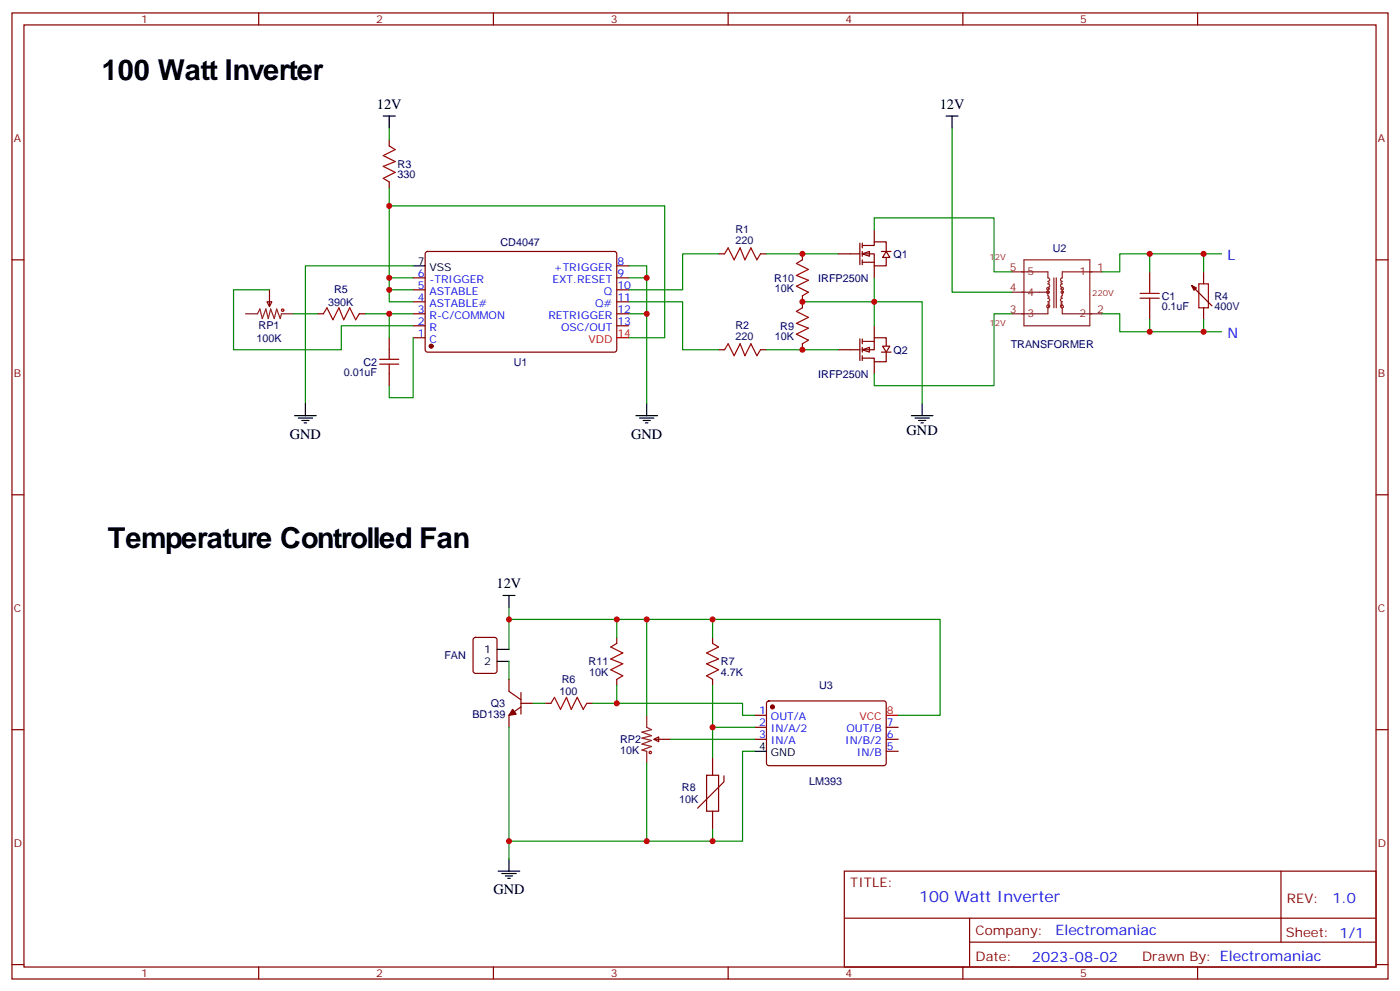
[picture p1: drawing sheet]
<svg xmlns="http://www.w3.org/2000/svg" width="412mm" height="292mm" viewBox="0 0 412 292" stroke-linecap="round" stroke-linejoin="round" font-family="sans-serif">
<g fill="none" stroke="#870000" stroke-width=".35">
<path d="M3.5 3.8h405.4v284.3h-405.4zM7.1 7.3h398.2v277.3h-398.2zM76.2 3.8v3.5M145.3 3.8v3.5M214.5 3.8v3.5M283.6 3.8v3.5M352.8 3.8v3.5M3.5 76.5h3.6M125.5 74.2l.4-.2 55.3 .1 .5 .6-.1 28.5-.6 .4h-55.3l-.5-.7v-28.2zM181.7 78.2h3.5M405.3 76.5h3.6M121.7 99.4h3.5"/>
<path d="M121.7 95.9h3.5M121.7 92.4h3.5M121.7 88.8h3.5M121.7 85.3h3.5M121.7 81.8h3.5M181.7 95.9h3.5M181.7 92.4h3.5M181.7 88.8h3.5M181.7 85.3h3.5M181.7 81.8h3.5M3.5 145.6h3.6M405.3 145.6h3.6"/>
<path d="M3.5 214.8h3.6M405.3 214.8h3.6M248.7 256.4h156.6v28.2h-156.6zM377.3 256.4v20.9M248.7 270.2h156.5M285.6 277.3h119.6M285.6 270.2v14.2M3.5 283.9h3.6M76.2 284.6v3.5M145.3 284.6v3.5M214.5 284.6v3.5M283.6 284.6v3.5"/>
<path d="M352.8 284.6v3.5M405.3 283.9h3.6"/>
</g>
<circle cx="127" cy="101.9" r=".53" fill="#870000" stroke="#870000" stroke-width=".35"/>
<path d="M121.7 78.2h3.5" fill="none" stroke="#000" stroke-width=".35"/>
<path d="M181.7 99.4h3.5" fill="none" stroke="#f00" stroke-width=".35"/>
<g fill="#fff" stroke="#870000" stroke-width=".35">
<path d="M254 74.7l2.1-.7v1.4z"/>
<path d="M261.1 74l1 1.8h-2.1z"/>
</g>
<path d="M246.9 74.7h6.4M253.3 71.5v6.4M254 72.2h3.5v-1h3.6v2.8M254 74.7h3.5v3.5h3.6v-2.4M254 77.2h3.5M254 71.5v1.5M254 74v1.4M254 76.5v1.4M257.5 67.7v3.5M257.5 78.2v3.6M259.6 74h2.9" fill="none" stroke="#870000" stroke-width=".35"/>
<g fill="#fff" stroke="#870000" stroke-width=".35">
<path d="M254 102.9l2.1-.7v1.4z"/>
<path d="M260 101.9h2.1l-1 1.7z"/>
</g>
<g fill="none" stroke="#870000" stroke-width=".35">
<path d="M114.7 41.2v1.8M114.7 53.6v1.7M211.7 74.7h1.7M224 74.7h1.8M236.4 74.7v1.8M78.7 88.8h1.4l-.7 1.4zM79.4 85.3v4.9M93.5 92.4h1.7M105.8 92.4h1.8M114.7 99.4v3.5M236.4 87.1v3.5M253.3 99.8v6.3"/>
<path d="M254 99.8v1.4M257.5 95.9v3.5M338.7 80v3.5M338.7 90.6v3.5M351.7 84.7l5.3 5.3M354.5 80v3.5M354.5 90.6v3.5M114.7 110v3.5M211.7 102.9h1.7M224 102.9h1.8M236.4 101.2v1.7M246.9 102.9h6.4"/>
<path d="M254 100.5h3.5M254 102.2v1.4M254 104.7v1.4M257.5 106.5v3.5M259.6 103.6h2.9M261.1 103.6v2.9h-3.6v-1.1h-3.5M261.1 101.9v-2.5h-3.6v3.5h-3.5M139.6 187.8l.5-.2h5.6l.6 .4 .1 9.5-.5 .6-5.8 .1-.7-.5-.1-9.4zM149.9 200v3.5l3.6 2.5M181.7 187.6v1.8M181.7 200v1.7M209.9 187.6v1.8"/>
<path d="M209.9 200v1.7M153.5 207h3.5M153.5 208.1l-3.6 2.4v3.6M153.5 203.8v6.4M160.5 207h1.8M172.9 207h1.7M192.6 217.6l1.4-.7v1.4zM192.6 217.6h5M222.2 210.5h3.6M222.2 214.1h3.6M222.2 217.6h3.6M226 206.5l.5-.2 34.1 .1 .5 .6-.1 17.9-.7 .5-34.1-.1-.4-.7v-17.6z"/>
<path d="M261.1 214.1h3.5M261.1 217.6h3.5M208.1 228.2h3.6v10.6h-3.6zM209.9 222.9v5.3M209.9 238.8v5.3M213.3 228.4v1.7l-7.8 7.8M261.1 221.1h3.5"/>
</g>
<g fill="none" stroke="#a10000" stroke-width=".35">
<path d="M114.7 43l1.7 1-3.5 1.8 3.5 1.8-3.5 1.4 3.5 1.7-3.5 1.8 1.8 1.1M213.4 74.7l1.1-1.7 1.8 3.5 1.7-3.5 1.4 3.5 1.8-3.5 1.8 3.5 1-1.8M236.4 76.5l-1.8 1 3.5 1.8-3.5 1.8 3.5 1.4-3.5 1.7 3.5 1.8-1.7 1.1M95.2 92.4l1.1-1.8 1.8 3.5 1.7-3.5 1.4 3.5 1.8-3.5 1.8 3.5 1-1.7M236.4 90.6l-1.8 1.1 3.5 1.7-3.5 1.8 3.5 1.4-3.5 1.8 3.5 1.7-1.7 1.1M335.8 86.4h5.7M335.8 87.8h5.7M338.7 83.5v2.9M338.7 87.8v2.8M353.1 83.5h2.9v7.1h-2.9zM111.8 107.2h5.7M111.8 105.8h5.7"/>
<path d="M114.7 102.9v2.9M114.7 107.2v2.8M213.4 102.9l1.1-1.7 1.8 3.5 1.7-3.5 1.4 3.5 1.8-3.5 1.8 3.5 1-1.8M181.7 189.4l-1.8 1 3.5 1.8-3.5 1.8 3.5 1.4-3.5 1.7 3.5 1.8-1.7 1.1M209.9 189.4l1.8 1-3.6 1.8 3.6 1.8-3.6 1.4 3.6 1.7-3.6 1.8 1.8 1.1M162.3 207l1-1.8 1.8 3.6 1.8-3.6 1.4 3.6 1.7-3.6 1.8 3.6 1.1-1.8"/>
<circle cx="83.3" cy="91.3" r=".35"/>
<circle cx="191.6" cy="221.5" r=".35"/>
</g>
<g fill="none" stroke="#8c2424" stroke-width=".35">
<path d="M301.6 76.5h19.4v19.4h-19.4zM72.3 92.4h3.5l.8-1.5 .7 2.9 1-2.9 .7 2.9 .7-2.9 1.1 2.9 .7-2.9 1 2.9 .4-1.4h3.5M298.1 80h10.6v1.8a.53 .53 0 0 1 .5 .5 .53 .53 0 0 1-.5 .5l.3 .4-.3 .3a.53 .53 0 0 1 .5 .6 .53 .53 0 0 1-.5 .5l.3 .3-.3 .4v1.8l.3 .3-.3 .4a.53 .53 0 0 1 .5 .5 .53 .53 0 0 1-.5 .5l.3 .4-.3 .3a.53 .53 0 0 1 .5 .6 .53 .53 0 0 1-.5 .5v1.8h-10.6M298.1 86h10.6M310.4 81.8v8.8M311.1 81.8v8.8M324.6 80h-11.7v1.8a.53 .53 0 0 0-.5 .5 .53 .53 0 0 0 .5 .5l-.3 .4 .3 .3a.53 .53 0 0 0-.5 .6 .53 .53 0 0 0 .5 .5l-.3 .3 .3 .4v1.8l-.3 .3 .3 .4a.53 .53 0 0 0-.5 .5 .53 .53 0 0 0 .5 .5l-.3 .4 .3 .3a.53 .53 0 0 0-.5 .6 .53 .53 0 0 0 .5 .5v1.8h11.7M190.5 210.5v3.6l1.4 .7-2.8 .7 2.8 1-2.8 .7 2.8 .7-2.8 1.1 2.8 .7-2.8 1.1 1.4 .3v3.5"/>
<circle cx="308.7" cy="86" r=".35"/>
<circle cx="308.7" cy="90.2" r=".35"/>
<circle cx="308.7" cy="84.9" r=".35"/>
<circle cx="312.9" cy="90.2" r=".35"/>
<circle cx="312.9" cy="84.9" r=".35"/>
<circle cx="312.9" cy="86" r=".35"/>
</g>
<g fill="none" stroke="#008700" stroke-width=".35">
<path d="M114.7 37.7v3.5M280.5 37.7v48.3h17.6M114.7 55.3v5.3M121.7 78.2h-31.7v40.6M185.2 78.2h5.3v14.2h-5.3M211.7 74.7h-10.6v10.6h-15.9M225.8 74.7h21.1M257.5 67.7v-3.6h35.3v15.9h5.3M338.7 74.7v5.3M354.5 74.7v5.3M359.8 74.7h-30v5.3h-5.2M79.4 85.3h-10.6v17.6h31.7v-7h21.2"/>
<path d="M86.4 92.4h7.1M107.6 92.4h7.1M114.7 81.8v-21.2h81.1v38.8h-10.6M114.7 85.3h7M121.7 81.8h-7v7h7M121.7 92.4h-7v7M121.7 99.4v17.7h-7v-3.6M185.2 88.8h15.9v14.1h10.6M185.2 81.8h5.3M190.5 92.4v26.4M236.4 88.8h35.2v30M257.5 81.8v14.1"/>
<path d="M298.1 92.4h-5.3v21.1h-35.3v-3.5M324.6 92.4h5.2v5.2h30M338.7 94.1v3.5M354.5 94.1v3.5M225.8 102.9h21.1M149.9 178.8v12.3M149.9 182.3h127v28.2h-12.3M149.9 194.7v5.3M181.7 182.3v5.3M190.5 182.3v28.2M209.9 182.3v5.3M149.9 214.1v38.8"/>
<path d="M157 207h3.5M174.6 207h44.1v3.5h3.5M181.7 201.7v5.3M197.6 217.6h24.6M209.9 201.7v12.4h12.3M209.9 214.1v8.8M190.5 224.6v23M222.2 221.1h-3.5v26.5h-68.8M209.9 244.1v3.5"/>
</g>
<g fill="none" stroke="#000" stroke-width=".35">
<path d="M112.9 34.1h3.5M114.7 34.1v3.6M278.7 34.1h3.5M280.5 34.1v3.6M90 118.8v3.5M190.5 118.8v3.5M271.6 118.8v3.5M86.8 122.3h6.3M87.8 123h4.3M88.9 123.8h2.1M89.6 124.5h.7M187.3 122.3h6.4"/>
<path d="M188.4 123h4.2M189.4 123.8h2.2M190.1 124.5h.8M268.5 122.3h6.3M269.5 123h4.3M270.6 123.8h2.1M271.3 124.5h.7M148.2 175.3h3.5M149.9 175.3v3.5M146.4 191.1h3.5M146.4 194.7h3.5M222.2 221.1h3.6"/>
<path d="M146.8 256.4h6.3M147.8 257.1h4.2M148.9 257.8h2.1M149.6 258.5h.7M149.9 252.9v3.5"/>
</g>
<g fill="#870000" stroke="#870000" stroke-width=".35">
<path d="M351 84l1.4 .7-.7 .7z"/>
<path d="M151 208.8l1 1.4-2.1 .3z"/>
<circle cx="227.5" cy="208.1" r=".53"/>
</g>
<path d="M261.1 210.5h3.5" fill="none" stroke="#f00" stroke-width=".35"/>
<g fill="#c00">
<circle cx="114.7" cy="85.3" r=".88"/>
<circle cx="190.5" cy="81.8" r=".88"/>
<circle cx="190.5" cy="92.4" r=".88"/>
<circle cx="114.7" cy="81.8" r=".88"/>
<circle cx="114.7" cy="60.6" r=".88"/>
<circle cx="338.7" cy="74.7" r=".88"/>
<circle cx="338.7" cy="97.6" r=".88"/>
<circle cx="354.5" cy="74.7" r=".88"/>
<circle cx="354.5" cy="97.6" r=".88"/>
<circle cx="114.7" cy="92.4" r=".88"/>
<circle cx="149.9" cy="247.6" r=".88"/>
<circle cx="149.9" cy="182.3" r=".88"/>
<circle cx="190.5" cy="182.3" r=".88"/>
<circle cx="209.9" cy="182.3" r=".88"/>
<circle cx="209.9" cy="214.1" r=".88"/>
<circle cx="209.9" cy="247.6" r=".88"/>
<circle cx="190.5" cy="247.6" r=".88"/>
<circle cx="236.4" cy="74.7" r=".88"/>
<circle cx="236.4" cy="102.9" r=".88"/>
<circle cx="257.5" cy="88.8" r=".88"/>
<circle cx="236.4" cy="88.8" r=".88"/>
<circle cx="181.7" cy="182.3" r=".88"/>
<circle cx="181.7" cy="207" r=".88"/>
</g>
<g font-size="8.5">
<text x="30" y="23.6">100 Watt Inverter</text>
<text x="31.7" y="161.1">Temperature Controlled Fan</text>
</g>
<text font-size="4.6" fill="#00f" x="270.8" y="265.4">100 Watt Inverter</text>
<g font-size="4.2">
<text x="111" y="32.1">12V</text>
<text x="276.8" y="32.1">12V</text>
<text x="85.4" y="129.1">GND</text>
<text x="185.9" y="129.1">GND</text>
<text x="267.1" y="128">GND</text>
<text x="146.3" y="173.2">12V</text>
<text x="145.3" y="263.2">GND</text>
</g>
<g font-size="4.2" fill="#00f">
<text x="361.6" y="76.5">L</text>
<text x="361.6" y="99.4">N</text>
<text x="392.5" y="265.7">1.0</text>
<text x="310.9" y="275.2">Electromaniac</text>
<text x="304" y="283">2023-08-02</text>
</g>
<g font-size="3.9" fill="#800">
<text x="250.5" y="261">TITLE:</text>
<text x="379.1" y="265.7">REV:</text>
<text x="287.4" y="275.2">Company:</text>
<text x="378.7" y="275.8">Sheet: 1/1</text>
<text x="287.4" y="282.9">Date:</text>
<text x="336.4" y="282.9">Draw</text>
<text x="346.6" y="282.9">n By: Electromaniac</text>
</g>
<g font-size="3.2" fill="#800">
<text x="41.6" y="6.8">1</text>
<text x="110.8" y="6.8">2</text>
<text x="179.9" y="6.8">3</text>
<text x="249.1" y="6.8">4</text>
<text x="318.2" y="6.8">5</text>
<text x="4.1" y="41.9">A</text>
<text x="405.9" y="41.9">A</text>
<text x="4.1" y="111.1">B</text>
<text x="405.9" y="111.1">B</text>
<text x="4.1" y="180.2">C</text>
<text x="405.9" y="180.2">C</text>
<text x="4.1" y="249.3">D</text>
<text x="405.9" y="249.3">D</text>
<text x="41.6" y="287.6">1</text>
<text x="110.8" y="287.6">2</text>
<text x="179.9" y="287.6">3</text>
<text x="249.1" y="287.6">4</text>
<text x="318.2" y="287.6">5</text>
</g>
<g font-size="3.2" fill="#000080">
<text x="117.1" y="52.5">330</text>
<text x="117.1" y="49.4">R3</text>
<text x="216.6" y="71.9">220</text>
<text x="216.6" y="68.7">R1</text>
<text x="147.4" y="72.3">CD4047</text>
<text x="263.2" y="75.8">Q1</text>
<text x="310.1" y="74.1">U2</text>
<text x="228.1" y="82.9">R10</text>
<text x="241" y="82.9">IRFP250N</text>
<text x="96.7" y="90">390K</text>
<text x="98.4" y="86.3">R5</text>
<text x="228.2" y="86">10K</text>
<text x="342.2" y="88.2">C1</text>
<text x="357.7" y="88.2">R4</text>
<text x="342.2" y="91.3">0.1uF</text>
<text x="357.7" y="91.4">400V</text>
<text x="75.5" y="100.5">100K</text>
<text x="76.2" y="96.7">RP1</text>
<text x="216.6" y="100.1">220</text>
<text x="216.6" y="96.9">R2</text>
<text x="228.2" y="100.1">10K</text>
<text x="229.8" y="97">R9</text>
<text x="107.1" y="107.6">C2</text>
<text x="151.4" y="107.8">U1</text>
<text x="263.2" y="104.3">Q2</text>
<text x="297.7" y="102.3">TRANSFORMER</text>
<text x="101.2" y="110.7">0.01uF</text>
<text x="241" y="111.1">IRFP250N</text>
<text x="130.9" y="194.1">FAN</text>
<text x="173.4" y="195.8">R11</text>
<text x="212.4" y="195.8">R7</text>
<text x="165.5" y="201">R6</text>
<text x="173.6" y="198.9">10K</text>
<text x="212.4" y="198.9">4.7K</text>
<text x="241.3" y="202.9">U3</text>
<text x="144.6" y="208.2">Q3</text>
<text x="164.8" y="204.6">100</text>
<text x="139.1" y="211.3">BD139</text>
<text x="182.7" y="221.9">10K</text>
<text x="182.7" y="218.7">RP2</text>
<text x="200.9" y="232.8">R8</text>
<text x="238.4" y="231.1">LM393</text>
<text x="200.1" y="236.4">10K</text>
</g>
<g font-size="3.2">
<text x="123" y="77.9">7</text>
<text x="126.5" y="79.7">VSS</text>
<text x="142.6" y="192.2">1</text>
<text x="142.6" y="195.7">2</text>
<text x="223.6" y="220.8">4</text>
<text x="227.1" y="222.5">GND</text>
</g>
<g font-size="3.2" fill="#00f">
<text x="181.9" y="77.9">8</text>
<text x="123" y="81.4">6</text>
<text x="126.5" y="83.2">-TRIGGER</text>
<text x="162.7" y="83.2">EXT.RESET</text>
<text x="163.1" y="79.7">+TRIGGER</text>
<text x="181.9" y="81.4">9</text>
<text x="123" y="88.5">4</text>
<text x="123" y="84.9">5</text>
<text x="126.5" y="86.7">ASTABLE</text>
<text x="177.9" y="86.7">Q</text>
<text x="181.9" y="84.9">10</text>
<text x="181.9" y="88.5">11</text>
<text x="123" y="95.5">2</text>
<text x="123" y="92">3</text>
<text x="126.5" y="93.8">R-C/COMMON</text>
<text x="126.5" y="90.2">ASTABLE#</text>
<text x="161.5" y="93.8">RETRIGGER</text>
<text x="175.3" y="90.2">Q#</text>
<text x="181.9" y="92">12</text>
<text x="181.9" y="95.5">13</text>
<text x="123" y="99.1">1</text>
<text x="126.5" y="100.8">C</text>
<text x="126.5" y="97.3">R</text>
<text x="165.3" y="97.3">OSC/OUT</text>
<text x="223.6" y="210.2">1</text>
<text x="223.6" y="213.7">2</text>
<text x="227.1" y="211.9">OUT/A</text>
<text x="227.1" y="215.5">IN/A/2</text>
<text x="249.4" y="215.5">OUT/B</text>
<text x="261.2" y="213.7">7</text>
<text x="223.6" y="217.2">3</text>
<text x="227.1" y="219">IN/A</text>
<text x="249" y="219">IN/B/2</text>
<text x="261.2" y="220.8">5</text>
<text x="261.2" y="217.2">6</text>
<text x="252.4" y="222.5">IN/B</text>
</g>
<g font-size="3.2" fill="#8d2323">
<text x="297.5" y="79.7">5</text>
<text x="302.7" y="81.1">5</text>
<text x="318" y="81.1">1</text>
<text x="323.1" y="79.7">1</text>
<text x="297.5" y="85.7">4</text>
<text x="302.7" y="87.1">4</text>
<text x="297.5" y="92">3</text>
<text x="302.7" y="93.4">3</text>
<text x="318" y="93.4">2</text>
<text x="323.1" y="92">2</text>
</g>
<g font-size="3.2" fill="#f00">
<text x="173.3" y="100.8">VDD</text>
<text x="181.9" y="99.1">14</text>
<text x="253.1" y="211.9">VCC</text>
<text x="261.2" y="210.2">8</text>
</g>
<g font-size="2.5" fill="#8d2323">
<text x="291.5" y="76.5">12V</text>
<text x="321.7" y="87.1">220V</text>
<text x="291.5" y="95.9">12V</text>
</g>
</svg>
